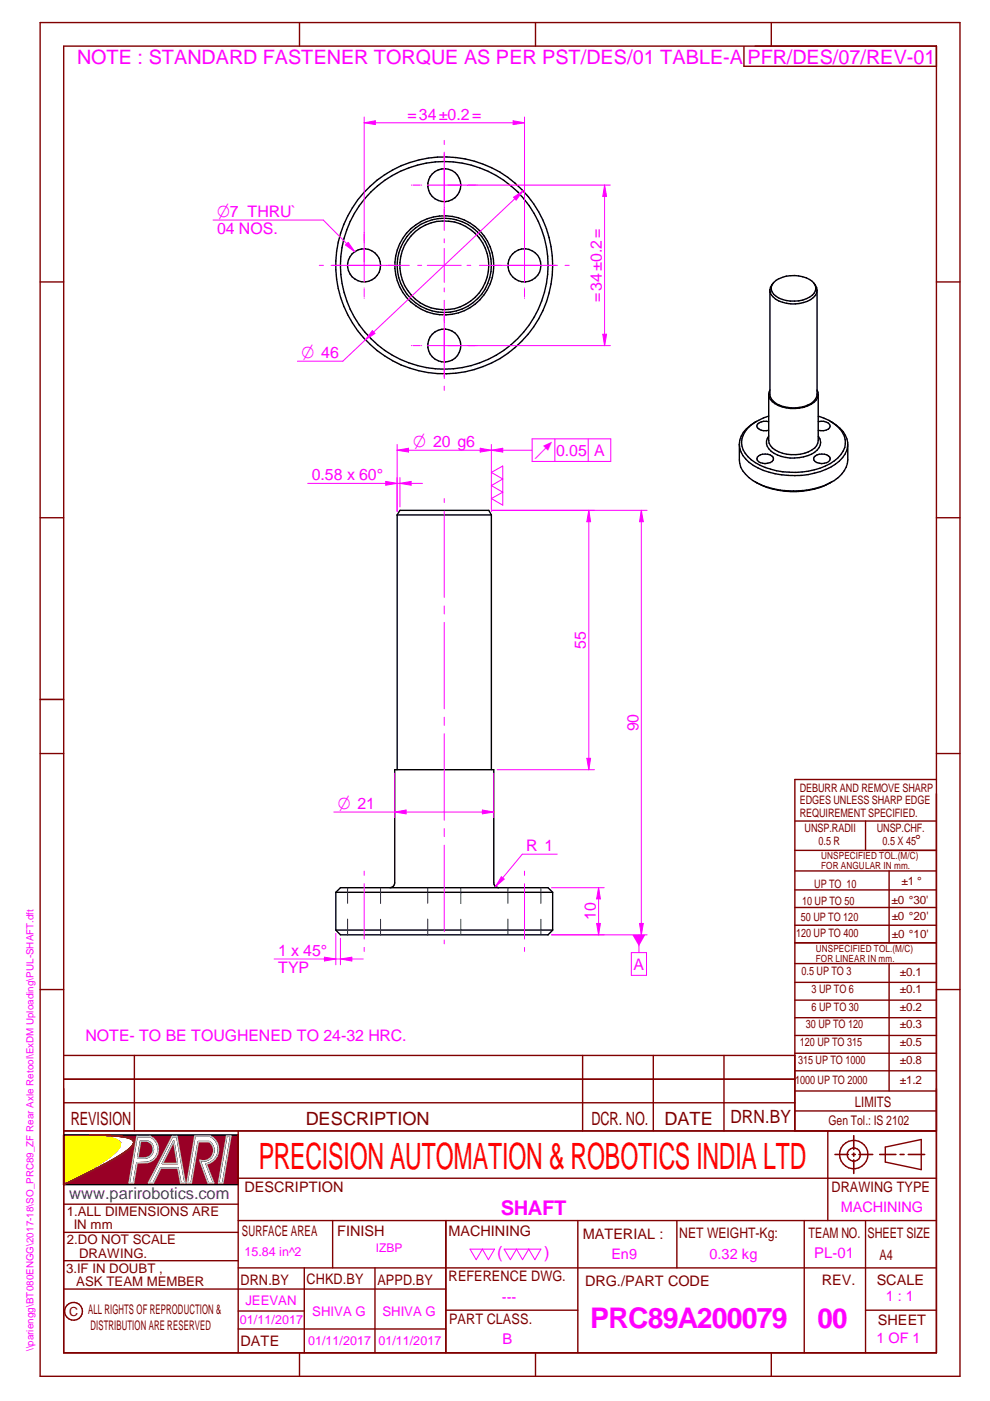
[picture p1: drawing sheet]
<svg xmlns="http://www.w3.org/2000/svg" width="210mm" height="297mm" viewBox="0 0 210 297" stroke-linecap="round" stroke-linejoin="round" font-family="sans-serif">
<g fill="none" stroke="#800000" stroke-width=".3">
<path d="M8.5 4.8h195v287h-195zM13.5 9.8h185v277h-185zM63.5 4.8v5M113.5 4.8v5M157.7 9.9v4.2h40.8M163.5 4.8v5M8.5 59.8h5M198.5 59.8h5M8.5 109.8h5M198.5 109.8h5M8.5 159.8h5M198.5 159.8h5"/>
<path d="M8.5 209.8h5M198.5 209.8h5M63.5 286.8v5M113.5 286.8v5M163.5 286.8v5"/>
</g>
<path d="M8.5 148.3h5" fill="none" stroke="#800000" stroke-width=".34"/>
<path d="M29 241h2.9a2.94 2.94 0 0 1 1.6 2.9 2.94 2.94 0 0 1-2.2 2.6h-2.3l-.7 4.3h-.9zM36.5 241h1l1.7 9.8h-.9l-.6-3.2h-3.6l-1.6 3.2h-1zM41.3 240.9h3.3a3.2 3.2 0 0 1 1.7 3.2 3.2 3.2 0 0 1-2.6 2.7l1.6 4h-1.2l-1.7-4.8a2.23 2.23 0 0 0 2.7-1.1 2.23 2.23 0 0 0-.7-2.8h-2.4l-1.4 8.7h-.9zM48 240.9h.9l-1.7 9.9h-.8z" fill="none" stroke="#991b1e" stroke-width=".34"/>
<path d="M29.8 241.9h1.4a1.85 1.85 0 0 1 1.3 2.1 1.85 1.85 0 0 1-1.8 1.5h-1.5z" fill-rule="evenodd" fill="#990026"/>
<path d="M29.8 241.9h1.4a1.85 1.85 0 0 1 1.3 2.1 1.85 1.85 0 0 1-1.8 1.5h-1.5z" fill="none" stroke="#991b1e" stroke-width=".34"/>
<path d="M36.8 242l.8 4.7h-3.1z" fill="#990026"/>
<path d="M36.8 242l.8 4.7h-3.1z" fill="none" stroke="#991b1e" stroke-width=".34"/>
<path d="M19 240.6l1.4 .1a31.6 31.6 0 0 1 7.1 .6 .93 .93 0 0 1 .8 .7 .93 .93 0 0 1-.4 1.1 16.4 16.4 0 0 1-4 2.8l-2.7 1.5-7.7 3.8 8.1-4.8a9 9 0 0 0 3.8-3.6v-.5M19.3 240.6l4.2 .7 1.4 .5 .5 .4M29 241h2.9a2.94 2.94 0 0 1 1.6 2.9 2.94 2.94 0 0 1-2.2 2.6h-2.3l-.7 4.3h-.9zM29.8 241.9h1.4a1.85 1.85 0 0 1 1.3 2.1 1.85 1.85 0 0 1-1.8 1.5h-1.5zM36.5 241h1l1.7 9.8h-.9l-.6-3.2h-3.6l-1.6 3.2h-1zM36.8 242l.8 4.7h-3.1zM41.3 240.9h3.3a3.2 3.2 0 0 1 1.7 3.2 3.2 3.2 0 0 1-2.6 2.7l1.6 4h-1.2l-1.7-4.8a2.23 2.23 0 0 0 2.7-1.1 2.23 2.23 0 0 0-.7-2.8h-2.4l-1.4 8.7h-.9zM48 240.9h.9l-1.7 9.9h-.8z" fill="none" stroke="#000" stroke-width=".34"/>
<circle cx="25.4" cy="242.2" r=".17" fill="#000"/>
<path d="M29.8 241.9h1.4a1.85 1.85 0 0 1 1.3 2.1 1.85 1.85 0 0 1-1.8 1.5h-1.5zM36.8 242l.8 4.7h-3.1z" fill="none" stroke="#c0c0c0" stroke-width=".34"/>
<path d="M13.5 240.6h5.8l3.6 .5a3.3 3.3 0 0 1 2.5 1.3 2.97 2.97 0 0 1-1.5 2.4l-4.2 2.8-6.2 3.6z" fill-rule="evenodd" fill="#ff0"/>
<path d="M25.4 242.3a1.68 1.68 0 0 1-.8 1.8l-1.4 1.2-2.3 1.6-7.4 4.3" fill="none" stroke="#f1eb1f" stroke-width=".34"/>
<circle cx="25.4" cy="242.3" r=".17" fill="#f1eb1f"/>
<path d="M25.4 242.2l-.6-.5a22.5 22.5 0 0 0-5.5-1.1h-5.8v10.6" fill="none" stroke="#f1eb1f" stroke-width=".34"/>
<path d="M19 240.6l3.6 .5 2 .5a1.05 1.05 0 0 1 .8 .8 1.05 1.05 0 0 1-.3 1.1l-.3 .5a18.3 18.3 0 0 1-4 2.9l-7.3 4.3" fill="none" stroke="#ff0" stroke-width=".34"/>
<path d="M13.5 240.6v10.6" fill="none" stroke="#000" stroke-width=".34"/>
<path d="M13.5 240.6v10.6" fill="none" stroke="#000" stroke-width=".3"/>
<path d="M19 240.6l4.4 .1 2.7 .3 1.8 .5 .4 .4 .1 .4-.3 .6-.8 .8-3 2-3.1 1.7-7.7 3.8h37v-10.6zM29 241h2.9a2.94 2.94 0 0 1 1.6 2.9 2.94 2.94 0 0 1-2.2 2.6h-2.3l-.7 4.3h-.9zM41.3 240.9h3.3a3.2 3.2 0 0 1 1.7 3.2 3.2 3.2 0 0 1-2.6 2.7l1.6 4h-1.2l-1.7-4.8a2.23 2.23 0 0 0 2.7-1.1 2.23 2.23 0 0 0-.7-2.8h-2.4l-1.4 8.7h-.9zM48 240.9h.9l-1.7 9.9h-.8zM36.5 241h1l1.7 9.8h-.9l-.6-3.2h-3.6l-1.6 3.2h-1z" fill-rule="evenodd" fill="#990026"/>
<g fill="none" stroke="#000" stroke-width=".3">
<path d="M13.5 240.6h37v10.6h-37"/>
<circle cx="94.2" cy="39.3" r="3.5"/>
<circle cx="77.2" cy="56.3" r="3.5"/>
<circle cx="94.2" cy="56.3" r="10"/>
<circle cx="94.2" cy="56.3" r="23"/>
<circle cx="94.2" cy="56.3" r="10.5"/>
<circle cx="94.2" cy="56.3" r="9.4"/>
<circle cx="94.2" cy="56.3" r="22"/>
<circle cx="111.2" cy="56.3" r="3.5"/>
<circle cx="94.2" cy="73.3" r="3.5"/>
</g>
<path d="M13.5 251.2a118.2 118.2 0 0 0 12.2-6.4l-4.5 2.6zM19 240.6l6.1 .3 2.4 .4a18.7 18.7 0 0 0-5.6-.6zM27.5 241.3l.5 .3M28 241.6h.1M28 241.6l.4 .5M28.2 241.7l.2 .6M28.4 242.3l-.3 .6-.5 .6-1.9 1.3M28.4 242.3l-.6 .9-2.1 1.6" fill="none" stroke="#991b1e" stroke-width=".34"/>
<path d="M29 241h2.9a2.94 2.94 0 0 1 1.6 2.9 2.94 2.94 0 0 1-2.2 2.6h-2.3l-.7 4.3h-.9zM36.5 241h1l1.7 9.8h-.9l-.6-3.2h-3.6l-1.6 3.2h-1zM41.3 240.9h3.3a3.2 3.2 0 0 1 1.7 3.2 3.2 3.2 0 0 1-2.6 2.7l1.6 4h-1.2l-1.7-4.8a2.23 2.23 0 0 0 2.7-1.1 2.23 2.23 0 0 0-.7-2.8h-2.4l-1.4 8.7h-.9zM48 240.9h.9l-1.7 9.9h-.8z" fill="none" stroke="#c0c0c0" stroke-width=".34"/>
<g fill="none" stroke="#800000" stroke-width=".3">
<path d="M168.5 174.1h30M183.5 174.1v6.2M198.5 168.3v118.5h-185v-56M198.5 165.3h-30v74.5M168.5 180.3h30M168.5 199.9h30M168.5 196.2h30M168.5 192.4h30M168.5 188.7h30M168.5 184.7h30M188.5 184.7v15.2M168.5 219.5h30"/>
<path d="M168.5 215.8h30M168.5 212h30M168.5 208.3h30M168.5 204.3h30M188.5 204.3v27M13.5 239.8h185M13.5 223.8h155M13.5 228.8h155M13.5 233.8h155M28.5 223.8v16M50.5 239.8v47M123.5 223.8v16"/>
<path d="M138.5 223.8v16M153.5 223.8v16M168.5 235.5h30M168.5 231.3h30M168.5 227h30M168.5 223.3h30M175.5 239.8v19M13.5 255.3h37M50.5 249.8h148M50.5 258.8h148M70.5 258.8v10M94.5 258.8v28"/>
<path d="M122.5 258.8v28M143.5 258.8v10M170.5 258.8v28M183.5 258.8v28M187.7 243.2l7.6-1.6v6.4l-7.6-1.6zM13.5 273.3h81M13.5 267.3h37M13.5 261.3h37M50.5 278h14M50.5 268.8h148M64.5 268.8v18M79.5 268.8v18"/>
<path d="M94.5 277.8h28M183.5 277.8h15M50.5 281.8h44"/>
<circle cx="181" cy="244.8" r="3"/>
<circle cx="181" cy="244.8" r="1.4"/>
<circle cx="15.6" cy="278" r="1.89"/>
</g>
<path d="M177 244.8h2.9M180.7 244.8h.7M181 240.8v2.9M181 244.5v.7M181 245.9v2.9M182.1 244.8h2.9M186.5 244.8h3.4M190.8 244.8h.9M192.6 244.8h3.4" fill="none" stroke="#800000" stroke-width=".34"/>
<path d="M90.6 73.3h7.2M94.2 69.7v7.2" fill="none" stroke="#f0f" stroke-width=".21"/>
<path d="M99.3 73.3h1.5M101.1 73.3h.1" fill="none" stroke="#f0f" stroke-width=".21"/>
<path d="M87.2 73.3h.1M87.5 73.3h1.6M89.3 73.3h.1M94.2 66.3v.1M94.2 66.6v1.6" fill="none" stroke="#f0f" stroke-width=".21"/>
<path d="M73.6 56.3h7.2M77.2 52.7v7.2M94.2 78.4v1.5M94.2 80.2v.1" fill="none" stroke="#f0f" stroke-width=".21"/>
<path d="M77.2 49.3v.1M77.2 49.6v1.6M77.2 51.4v.1M82.3 56.3h1.6M84.1 56.3h.1" fill="none" stroke="#f0f" stroke-width=".21"/>
<g fill="none" stroke="#f0f" stroke-width=".21">
<path d="M94.2 29.8v.8M94.2 32.4v16.5M67.7 56.3h.9M70.2 56.3h16.6M88.6 56.3h.8M90.6 56.3h7.2M94.2 50.6v.9M94.2 52.7v7.2M99 56.3h.8M101.6 56.3h16.4M111.2 52.7v7.2M119.8 56.3h.9"/>
<path d="M77.2 61v.1M77.2 61.3v1.6M77.2 63.2h.1M94.2 61v.9M94.2 63.7v16.4M94.2 81.9v.9"/>
</g>
<path d="M111.2 49.3v.1M111.2 49.6v1.6M111.2 51.4v.1M116.3 56.3h1.6M118.1 56.3h.1" fill="none" stroke="#f0f" stroke-width=".21"/>
<path d="M90.6 39.2h7.2M94.2 35.6v7.2M104.2 56.3h.1M104.5 56.3h1.6M111.2 61v.1M111.2 61.3v1.6M111.2 63.2h.1" fill="none" stroke="#f0f" stroke-width=".21"/>
<path d="M99.3 39.2h1.5M101.1 39.2h.1" fill="none" stroke="#f0f" stroke-width=".21"/>
<path d="M87.2 39.2h.1M87.5 39.2h1.6M89.3 39.2h.1M94.2 32.3h.1M94.2 32.6v1.6" fill="none" stroke="#f0f" stroke-width=".21"/>
<g fill="none" stroke="#f0f" stroke-width=".21">
<path d="M94.2 44.4v1.5M94.2 46.1v.2M108.9 41.8l2-1.3-1.5 1.9zM110.9 40.5l-38.2 36.1h-9.6M94.2 105.7v.9M94.2 108.4v18.3M94.2 128.5v1.7M94.2 132v18.3M94.2 152.1v1.7M94.2 155.6v18.3M94.2 175.7v1.7M94.2 179.2v18.3"/>
<path d="M77.2 184.7v.9M77.2 187.4v11.7M94.2 199.3v.8M111.2 184.7v.9M111.2 187.4v11.7M77.2 200.9v.8M111.2 200.9v.8"/>
</g>
<path d="M84.2 109.2l.6-1h18.8l.6 1M84.2 109.2h20M84.2 109.2v54M104.2 109.2v54M71.2 197.2l1 1h44l1-1M71.2 189.2h46M71.2 197.2h46M71.2 189.2l1-1h44l1 1M71.2 189.2v8M82.7 188.2a1.01 1.01 0 0 0 1-1v-24h21v24a1.01 1.01 0 0 0 1 1M117.2 189.2v8" fill="none" stroke="#000" stroke-width=".3"/>
<path d="M73.7 188.2v3.3M73.7 194.9v3.3M80.7 188.2v3.4M80.7 194.9v3.3M90.7 188.2v3.3M90.7 194.9v3.3M97.7 188.2v3.4M97.7 194.9v3.3M107.7 188.2v3.3M107.7 194.9v3.3M114.7 188.2v3.4M114.7 194.9v3.3" fill="none" stroke="#008000" stroke-width=".21"/>
<path d="M108.9 41.8l2-1.3-1.5 1.9z" fill="#f0f"/>
<path d="M79 70.1l.5 .6-2 1.4z" fill="none" stroke="#f0f" stroke-width=".21"/>
<path d="M79 70.1l.5 .6-2 1.4z" fill="#f0f"/>
<path d="M94.9 39.2h34.5M94.9 73.3h34.5M127.8 70.9h.8l-.4 2.4z" fill="none" stroke="#f0f" stroke-width=".21"/>
<path d="M127.8 70.9h.8l-.4 2.4z" fill="#f0f"/>
<path d="M128.2 39.2l.4 2.5h-.8z" fill="none" stroke="#f0f" stroke-width=".21"/>
<path d="M128.2 39.2l.4 2.5h-.8z" fill="#f0f"/>
<path d="M77.2 24.8v30.7M108.8 25.6l2.4 .4-2.4 .4zM111.2 24.8v30.7M128.2 39.2v34.1" fill="none" stroke="#f0f" stroke-width=".21"/>
<path d="M108.8 25.6l2.4 .4-2.4 .4z" fill="#f0f"/>
<path d="M77.2 26l2.4-.4v.8z" fill="none" stroke="#f0f" stroke-width=".21"/>
<path d="M77.2 26l2.4-.4v.8z" fill="#f0f"/>
<path d="M77.2 26h34M68.5 46.7l6.7 6.7" fill="none" stroke="#f0f" stroke-width=".21"/>
<path d="M73.2 51.9l.6-.5 1.4 2z" fill="#f0f"/>
<path d="M45.2 46.7h23.3M73.2 51.9l.6-.5 1.4 2zM116.9 198.2h11.2M116.9 188.2h11.2M126.5 195.8h.8l-.4 2.4z" fill="none" stroke="#f0f" stroke-width=".21"/>
<path d="M126.5 195.8h.8l-.4 2.4z" fill="#f0f"/>
<path d="M126.9 188.2l.4 2.4h-.8z" fill="none" stroke="#f0f" stroke-width=".21"/>
<path d="M126.9 188.2l.4 2.4h-.8z" fill="#f0f"/>
<path d="M104.4 108.2h32.8M116.9 198.2h20.3M126.9 188.2v10M135.6 195.8h.8l-.4 2.4z" fill="none" stroke="#f0f" stroke-width=".21"/>
<path d="M135.6 195.8h.8l-.4 2.4z" fill="#f0f"/>
<path d="M136 108.2l.4 2.4h-.8z" fill="none" stroke="#f0f" stroke-width=".21"/>
<path d="M136 108.2l.4 2.4h-.8z" fill="#f0f"/>
<path d="M104.4 108.2h21.6M124.8 108.2l.4 2.4h-.8zM136 108.2v90M105.4 163.2h20.6" fill="none" stroke="#f0f" stroke-width=".21"/>
<path d="M124.8 108.2l.4 2.4h-.8z" fill="#f0f"/>
<path d="M124.4 160.8h.8l-.4 2.4z" fill="none" stroke="#f0f" stroke-width=".21"/>
<path d="M124.4 160.8h.8l-.4 2.4z" fill="#f0f"/>
<path d="M84.2 94.2v14.3M84.2 95.5l2.4-.5v.8zM104.2 94.2v14.3M124.8 108.2v55" fill="none" stroke="#f0f" stroke-width=".21"/>
<path d="M84.2 95.5l2.4-.5v.8z" fill="#f0f"/>
<path d="M101.8 95l2.4 .5-2.4 .3z" fill="none" stroke="#f0f" stroke-width=".21"/>
<path d="M101.8 95l2.4 .5-2.4 .3z" fill="#f0f"/>
<path d="M84.2 95.5h20M81.8 102.1l2.4 .4-2.4 .4zM84.2 101.3v7.2M84.8 101.3v6.2" fill="none" stroke="#f0f" stroke-width=".21"/>
<path d="M81.8 102.1l2.4 .4-2.4 .4z" fill="#f0f"/>
<path d="M84.8 102.5l2.4-.4v.8z" fill="none" stroke="#f0f" stroke-width=".21"/>
<path d="M84.8 102.5l2.4-.4v.8z" fill="#f0f"/>
<path d="M65.2 102.5h24.4M71.2 197.9v6.7M72.2 198.9v5.7M68.8 202.9l2.4 .4-2.4 .4z" fill="none" stroke="#f0f" stroke-width=".21"/>
<path d="M68.8 202.9l2.4 .4-2.4 .4z" fill="#f0f"/>
<path d="M72.2 203.3l2.4-.4v.8z" fill="none" stroke="#f0f" stroke-width=".21"/>
<path d="M72.2 203.3l2.4-.4v.8z" fill="#f0f"/>
<path d="M104.2 100.2l2.4-1.4v8.3l-2.4-1.4 2.4-1.3-2.4-1.4 2.4-1.4zM135.5 198.2v3.8M58.1 203.3h18.9" fill="none" stroke="#f0f" stroke-width=".21"/>
<path d="M134.1 198.2h2.7l-1.3 2.4z" fill="#f0f"/>
<path d="M104.2 95.5h8.6M133.9 202h3.2v4.8h-3.2z" fill="none" stroke="#f0f" stroke-width=".21"/>
<path d="M104.2 95.5l2.4-.5v.8z" fill="#f0f"/>
<path d="M104.2 95.5l2.4-.5v.8zM112.8 93h16.7v4.8h-16.7zM117.6 93v4.8M124.7 93v4.8M83.7 163.9v9.5M83.7 172.2l2.4-.5v.9zM104.7 163.9v9.5" fill="none" stroke="#f0f" stroke-width=".21"/>
<path d="M83.7 172.2l2.4-.5v.9z" fill="#f0f"/>
<path d="M102.3 171.7l2.4 .5-2.4 .4z" fill="none" stroke="#f0f" stroke-width=".21"/>
<path d="M102.3 171.7l2.4 .5-2.4 .4z" fill="#f0f"/>
<path d="M70.8 172.2h33.9M106.3 185.9l.6 .5-1.8 1.6zM118.2 181.1h-7.5l-5.6 6.9" fill="none" stroke="#f0f" stroke-width=".21"/>
<path d="M106.3 185.9l.6 .5-1.8 1.6z" fill="#f0f"/>
<g fill="none" stroke="#000" stroke-width=".3">
<path d="M164 59.9a6.6 6.6 0 0 1 8.6 .2 1.94 1.94 0 0 1-.9 2.9 6.8 6.8 0 0 1-7.7-.6 1.75 1.75 0 0 1 0-2.5zM163.2 61.6v22a3.4 3.4 0 0 0 2.8 2.6 7.4 7.4 0 0 0 6.5-1.1l.6-1 .1-.5v-22M163.7 60.4a2.01 2.01 0 0 0 .7 3 7.4 7.4 0 0 0 8.1-.3l.4-.5 .3-1M164 60l-.3 .4M172.6 60l.5 1 .1 .6M156.8 94.2v3.3a5.4 5.4 0 0 0 2.8 4.4 18 18 0 0 0 17.3 0 5.7 5.7 0 0 0 2.8-4.4v-3.3M160.4 89.3a6.2 6.2 0 0 0-3.6 4.9M160.6 96.9a2.4 2.4 0 0 1 3.3 0 .98 .98 0 0 1-1.1 1.3 1.79 1.79 0 0 1-2.3-.9zM163 88.2a8.4 8.4 0 0 0-5.4 4.1 4.2 4.2 0 0 0 1.7 5.2 16.5 16.5 0 0 0 15.7 1.3 6.5 6.5 0 0 0 4.2-4.7 5 5 0 0 0-2.5-4.4l-1-.6-2.2-.9M163 83.6v9.8a3.4 3.4 0 0 0 2.9 2.7 7.7 7.7 0 0 0 6.8-1.1l.4-.5 .4-1.1v-9.8M163 92.5a2.2 2.2 0 0 0 .5 3.2 8.4 8.4 0 0 0 9.8-.3 2.16 2.16 0 0 0 .2-2.9M163 89.4a2.21 2.21 0 0 0-2.5 .8 1.55 1.55 0 0 0 2 1.1l.5-.1"/>
<path d="M163.2 82.7l-.2 .9M172.6 96.9a2.4 2.4 0 0 1 3.3 0 .98 .98 0 0 1-1.1 1.3 1.79 1.79 0 0 1-2.3-.9zM173.2 82.7a2.2 2.2 0 0 1-1.2 3 7.8 7.8 0 0 1-8.3-.5l-.6-1-.1-.6M173.5 89.4a2.02 2.02 0 0 1 2.5 .9 1.95 1.95 0 0 1-2.5 .9M176 89.3a6.6 6.6 0 0 1 3.7 4.6 5.2 5.2 0 0 1-2.6 4.5 17.7 17.7 0 0 1-17.4 .3 5.5 5.5 0 0 1-2.9-4.5M160.1 102.1a16.9 16.9 0 0 0 16.3 0"/>
</g>
<path d="M99.7 264.8h5.2l-1.4 2.3-1.2-2.3-1.3 2.3zM106.9 264.8h7.8l-1.3 2.3-1.3-2.3-1.3 2.3-1.3-2.3-1.3 2.3z" fill="none" stroke="#f0f" stroke-width=".21"/>
<text font-size="7.7" fill="#f00" x="54.9" y="247.9">PRECISION AUTOMATION &amp; ROBOTICS INDIA LTD</text>
<text font-size="6" fill="#f0f" x="125.1" y="281.6">PRC89A200079</text>
<text font-size="5.9" fill="#f0f" x="173.3" y="281.6">00</text>
<text font-size="4.3" fill="#f0f" x="106.2" y="257.6">SHAFT</text>
<g font-size="4.2" fill="#f0f">
<text x="16.3" y="13.6">NOTE : STANDARD FASTENER TORQUE AS PER PST/DES/01 TABLE-A</text>
<text x="158.5" y="13.5">PFR/DES/07/REV-01</text>
</g>
<g font-size="3.9" fill="#800000">
<text x="15" y="238.4">REVISION</text>
<text x="64.8" y="238.4">DESCRIPTION</text>
<text x="125.4" y="238.5">DCR. NO.</text>
<text x="140.9" y="238.4">DATE</text>
<text x="154.9" y="238.2">DRN.BY</text>
</g>
<g font-size="3.7" fill="#f0f">
<text x="46" y="46.1">O7 THRU`</text>
<text x="63.9" y="76">O 46</text>
<text x="87.6" y="94.8">O 20 g6</text>
<text x="113.3" y="96.6">^</text>
<text x="71.6" y="171.5">O 21</text>
</g>
<text font-size="3.5" fill="#00f" x="14.7" y="254.1">www.parirobotics.com</text>
<g font-size="3.5" fill="#f0f">
<text x="105.4" y="266.8">(</text>
<text x="115.4" y="266.8">)</text>
</g>
<g font-size="3.4" fill="#f0f">
<text x="86.4" y="25.4">=34±0.2=</text>
<text x="46" y="49.7">04 NOS.</text>
<text x="127.6" y="64" transform="rotate(-90 127.6 64)">=34±0.2=</text>
<text x="66.1" y="101.9">0.58 x 60°</text>
<text x="117.9" y="96.6">0.05 A</text>
<text x="124.2" y="137.6" transform="rotate(-90 124.2 137.6)">55</text>
<text x="135.4" y="155.1" transform="rotate(-90 135.4 155.1)">90</text>
<text x="111.6" y="180.5">R 1</text>
<text x="126.3" y="195.1" transform="rotate(-90 126.3 195.1)">10</text>
<text x="59" y="202.7">1 x 45°</text>
<text x="59" y="206.3">TYP</text>
<text x="134.3" y="205.6">A</text>
<text x="18.1" y="220.6">NOTE- TO BE TOUGHENED TO 24-32 HRC.</text>
</g>
<g font-size="3.1" fill="#800000">
<text x="194.1" y="179.2">°</text>
<text x="181.3" y="234.7">LIMITS</text>
<text x="51.8" y="252.8">DESCRIPTION</text>
<text x="176.3" y="252.8">DRAWING TYPE</text>
<text x="51.3" y="262.1">SURFACE AREA</text>
<text x="71.5" y="262.1">FINISH</text>
<text x="95.1" y="262">MACHINING</text>
<text x="123.6" y="262.6">MATERIAL :</text>
<text x="144" y="262.6">NET WEIGHT-Kg:</text>
<text x="171.5" y="262.4">TEAM NO.</text>
<text x="183.9" y="262.4">SHEET SIZE</text>
<text x="186.5" y="267.2">A4</text>
<text x="51" y="272.5">DRN.BY</text>
<text x="65" y="272.3">CHKD.BY</text>
<text x="80" y="272.5">APPD.BY</text>
<text x="95.1" y="271.6">REFERENCE DWG.</text>
<text x="124" y="272.6">DRG./PART CODE</text>
<text x="174.2" y="272.5">REV.</text>
<text x="185.9" y="272.4">SCALE</text>
<text x="95.2" y="280.7">PART CLASS.</text>
<text x="186.1" y="280.9">SHEET</text>
<text x="51" y="285.4">DATE</text>
</g>
<g font-size="3.1" fill="#f0f">
<text x="178.3" y="256.9">MACHINING</text>
<text x="129.6" y="267">En9</text>
<text x="150.4" y="266.8">0.32 kg</text>
<text x="172.6" y="266.7">PL-01</text>
<text x="106.4" y="276">---</text>
<text x="187.8" y="275.9">1 : 1</text>
<text x="106.6" y="284.9">B</text>
<text x="185.8" y="284.8">1 OF 1</text>
</g>
<g font-size="2.8" fill="#800000">
<text x="175.7" y="238.5">Gen Tol.: IS 2102</text>
<text x="14.1" y="257.7">1.ALL DIMENSIONS ARE</text>
<text x="14.2" y="263.8">2.DO NOT SCALE</text>
<text x="15.6" y="260.5">IN mm</text>
<text x="14" y="269.9">3.IF IN DOUBT ,</text>
<text x="16.8" y="266.6">DRAWING.</text>
<text x="16.2" y="272.7">ASK TEAM MEMBER</text>
<text x="18.7" y="278.5">ALL RIGHTS OF REPRODUCTION &amp;</text>
<text x="19.2" y="281.9">DISTRIBUTION ARE RESERVED</text>
</g>
<g font-size="2.8" fill="#f0f">
<text x="52" y="276.6">JEEVAN</text>
<text x="66.2" y="279.1">SHIVA G</text>
<text x="81.1" y="279">SHIVA G</text>
</g>
<g font-size="2.7" fill="#f0f">
<text x="51.8" y="266.3">15.84 in^2</text>
<text x="50.9" y="280.8">01/11/2017</text>
<text x="65.3" y="285.2">01/11/2017</text>
<text x="80.2" y="285.2">01/11/2017</text>
</g>
<text font-size="2.7" fill="#800000" x="14.6" y="279">C</text>
<g font-size="2.5" fill="#800000">
<text x="169.6" y="167.9">DEBURR AND REMOVE SHARP</text>
<text x="169.6" y="170.6">EDGES UNLESS SHARP EDGE</text>
<text x="169.6" y="173.3">REQUIREMENT SPECIFIED.</text>
<text x="170.6" y="176.5">UNSP.RADII</text>
<text x="173.5" y="179.2">0.5 R</text>
<text x="185.9" y="176.4">UNSP.CHF.</text>
<text x="187.1" y="179.2">0.5 X 45</text>
<text x="170.1" y="191.8">10 UP TO 50</text>
<text x="172.6" y="188.3">UP TO 10</text>
<text x="189" y="191.7">±0 °30'</text>
<text x="191.1" y="187.5">±1 °</text>
<text x="169.8" y="195.2">50 UP TO 120</text>
<text x="189.1" y="195.1">±0 °20'</text>
<text x="168.8" y="198.7">120 UP TO 400</text>
<text x="189.1" y="199">±0 °10'</text>
<text x="169.9" y="206.8">0.5 UP TO 3</text>
<text x="190.8" y="206.8">±0.1</text>
<text x="172" y="214.2">6 UP TO 30</text>
<text x="172" y="210.5">3 UP TO 6</text>
<text x="190.8" y="214.3">±0.2</text>
<text x="190.8" y="210.6">±0.1</text>
<text x="169.6" y="221.7">120 UP TO 315</text>
<text x="170.9" y="218">30 UP TO 120</text>
<text x="190.8" y="221.8">±0.5</text>
<text x="190.8" y="218.1">±0.3</text>
<text x="169.2" y="225.5">315 UP TO 1000</text>
<text x="190.8" y="225.6">±0.8</text>
<text x="168.6" y="229.7">1000 UP TO 2000</text>
<text x="190.8" y="229.8">±1.2</text>
</g>
<text font-size="2.5" fill="#f0f" x="79.7" y="265.5">IZBP</text>
<g font-size="2.1" fill="#800000">
<text x="174.1" y="184.2">FOR ANGULAR IN mm.</text>
<text x="174.1" y="182.1">UNSPECIFIED TOL.(M/C)</text>
<text x="173" y="203.9">FOR LINEAR IN mm.</text>
<text x="173" y="201.8">UNSPECIFIED TOL.(M/C)</text>
</g>
<text font-size="2.1" fill="#f0f" x="7.1" y="286.5" transform="rotate(-90 7.1 286.5)">\\pariengg\BT080ENGG\2017-18\SO_PRC89_ZF Rear Axle Retool\ExDM Uploading\PUL-SHAFT.dft</text>
</svg>
